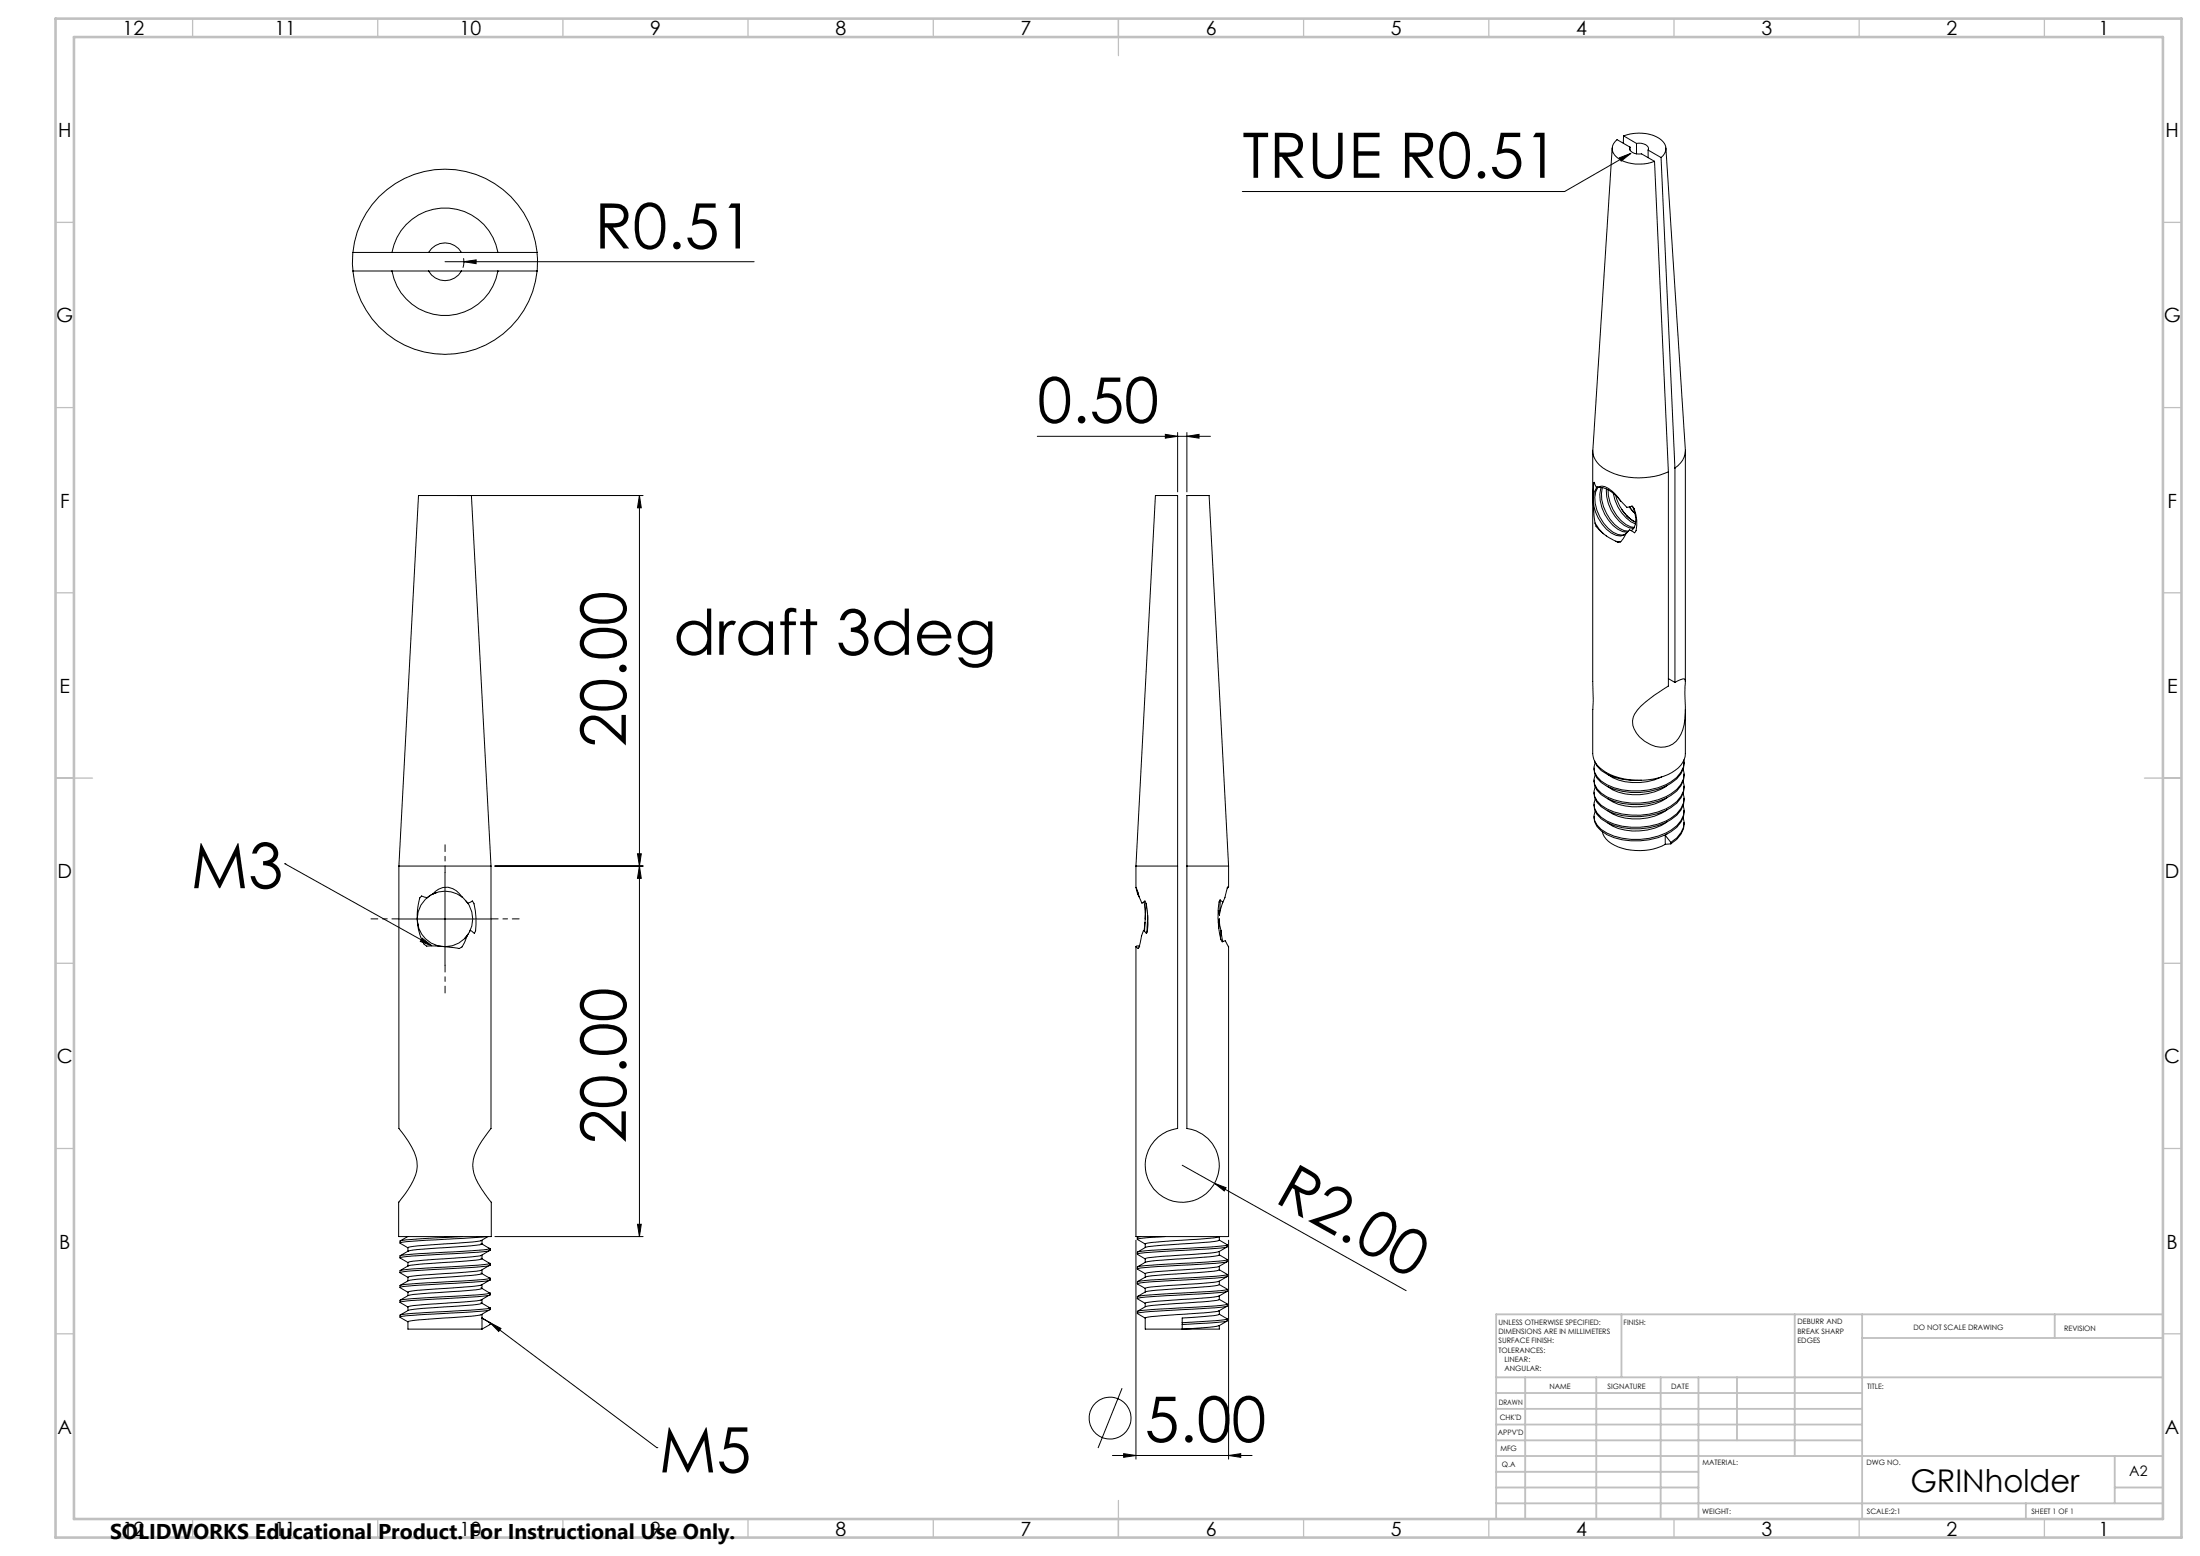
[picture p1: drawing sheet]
<svg xmlns="http://www.w3.org/2000/svg" width="594mm" height="420mm" viewBox="0 0 594 420" stroke-linecap="round" stroke-linejoin="round" font-family="sans-serif">
<g fill="none" stroke="#000" stroke-width=".27">
<path d="M435.3 40l-5.2 81.5a6 6 0 0 0 3.6 5.4 19.7 19.7 0 0 0 16.8 .5M438.4 36.7a11.1 11.1 0 0 1 10.3 1.2 2.84 2.84 0 0 1-.2 4.6M438.4 36.7l-.1 2M438.4 36.7l3.5 2M440.1 39.7l-3.5-2a2.95 2.95 0 0 0 .5 5.1 11.1 11.1 0 0 0 9.6 .8M440.1 39.7a1.6 1.6 0 0 0 1.8 1.8h1.3l3.5 2.1M440.1 39.7v.8M441.9 38.7a2.7 2.7 0 0 1 3.2 1.4l-.1 .4M441.9 38.7v2.8M449.8 40l5.2 81.5a5.7 5.7 0 0 1-2.8 4.8M437.2 42.6l3.1-1.2-2.6 2.1zM440.3 41.4l-17.8 10.3h-87.1"/>
<path d="M445 40.5v2.1M445 40.5l3.5 2M446.7 43.6l3.8 83.8M448.5 42.5l3.7 83.8M95.3 68.1h10.5M95.3 68.1a25 25 0 0 1 24.9-22.4 25 25 0 0 1 24.8 22.4h-39.2M95.3 73.1a25 25 0 0 0 24.9 22.6 25 25 0 0 0 24.8-22.6h-39.2M95.3 73.1h10.5M95.3 68.1l-.2 3.2 .2 1.8M105.8 68.1a14.5 14.5 0 0 1 14.3-12 14.5 14.5 0 0 1 14.3 12M105.8 73.1a14.5 14.5 0 0 0 14.3 12.1 14.5 14.5 0 0 0 14.3-12.1M115.7 68.1a5.1 5.1 0 0 1 8.9 0"/>
<path d="M115.7 73.1a5.1 5.1 0 0 0 8.9 0M120.2 70.6h83.4M125.2 69.7v1.3l-.2 1.3M125.2 70.6l3.4-.5v1.1zM145 68.1l.1 1.8-.1 3.2M280.1 117.8h46.7M314.6 117.2l3.4 .6-3.4 .5zM318 116.8v16M320.5 117.8l3.2-.6v1.1zM320.5 116.8v16M123.4 133.8h50.2M172.6 133.8v200"/>
<path d="M172.6 133.8l.5 3.3h-1zM430 121.8l.2 67-.2 14.6a6.2 6.2 0 0 0 3.7 5.1 19.4 19.4 0 0 0 18.6-.6 5.8 5.8 0 0 0 2.7-4.5v-11.9M430.2 135.3l.5 5.9M430.2 135.3a11.3 11.3 0 0 0 6.2 9.2l1.2 .2 .9-.3 .5-.3M430.2 134.5v.8M430.3 130.3l-.1 4.2M430.5 130.2l.5 1.3h.7M430.5 130.2l-.2 .1M431.3 131.5l-.3 .2-.6 1.2-.2 1.6M431.5 131.5a7 7 0 0 0-.3 6.2 10.6 10.6 0 0 0 5.6 6.6l1.2 .1 .8-.2M431.7 131.5a2.14 2.14 0 0 1 2.6 .4 11.9 11.9 0 0 1 3.3 3.3M431.7 131.5a7.8 7.8 0 0 1 5.9 3.7"/>
<path d="M432.4 131.6a9.5 9.5 0 0 0 1.9 8.8 6.5 6.5 0 0 0 5.1 3.2M432.6 131.6a10.7 10.7 0 0 0 6 11.6l1 .2M433.8 132a10.9 10.9 0 0 0 6.1 10.5l1.2 .1M434.2 132.2a11.2 11.2 0 0 0 6.1 10l.9 .2M435.6 133.1a10.8 10.8 0 0 0 6 8.3M436.2 133.7a10.6 10.6 0 0 0 5.4 7.2l-2.3-1.6M437.6 135.2l1.6 1.7 1.5-.3 .2 .2a8.4 8.4 0 0 1 .6 6.8l-.2 .2-1.3-.8-1 1.1M437.9 137.5l1.4 1.8M439.3 139.3l.6 .6M439.9 136.8l1.2 1.5M440 136.8l1.1 1.5M440.9 136.8a6.6 6.6 0 0 1 .2 5.8l-.6 .6"/>
<path d="M441.1 138.3l.3 .3M450.5 127.4v57.8a37.3 37.3 0 0 0-8.4 6.4 5 5 0 0 0 .6 7.3 7.3 7.3 0 0 0 8.9 2 8.9 8.9 0 0 0 3.3-6.9v-8.6a2.95 2.95 0 0 0-.1-2.1l-1.2 .2-1.4 .7M452.2 126.3v57.9M455 121.8v62.2M430.7 141.2l.1 .5a12 12 0 0 0 6.3 4.6l.5-.1M430.7 141.2l1.1 1.6 1.1 1.3M436.2 146.1l1.4 .1M439 144.1l-1.4 2.1M450.5 183.2l1.7 1M430.4 217.1v.4M430.4 213.8v.5M430.4 210.6v.4"/>
<path d="M430.4 207.3v.4M430.5 205.3a5.5 5.5 0 0 0 3.4 3.7 17.3 17.3 0 0 0 9.3 1.6M434.1 209.1a15.1 15.1 0 0 0 14.5 .6M450.1 218.6a14.8 14.8 0 0 1-16 .2M450.1 215.3a15 15 0 0 1-15.9 .4l-.1-.1M450.1 212a14.7 14.7 0 0 1-16 .3M454.4 217.3a5.1 5.1 0 0 1-1.7 5.6 17.9 17.9 0 0 1-20.4 1 4.1 4.1 0 0 1-1.6-5M454.4 214.1a5.2 5.2 0 0 1-1.7 5.6 17.5 17.5 0 0 1-14.7 3.3 10.9 10.9 0 0 1-6.8-3.6l-.7-1.3-.1-1.3 .3-1.2M454.4 210.8a5.1 5.1 0 0 1-1.7 5.6 17.9 17.9 0 0 1-20.4 1 4.1 4.1 0 0 1-1.6-5M454.4 207.5a5.1 5.1 0 0 1-1.7 5.6 18.2 18.2 0 0 1-18.8 2 5.4 5.4 0 0 1-3.5-4.8l.3-1.2M454.6 205.1a5.1 5.1 0 0 1-1.9 4.7 17.5 17.5 0 0 1-14.7 3.4 10.9 10.9 0 0 1-6.8-3.6l-.7-1.2-.1-1.4 .3-1.2M454.7 218.7a5.9 5.9 0 0 1-2 4.6 17.5 17.5 0 0 1-14.7 3.4 10.9 10.9 0 0 1-6.8-3.6l-.7-1.3-.1-1"/>
<path d="M454.7 215.5a5.8 5.8 0 0 1-2 4.5 17.9 17.9 0 0 1-20.4 1l-1.1-1.2-.7-1.2-.1-1.1M454.7 212.2a6 6 0 0 1-3.6 5.8 19.1 19.1 0 0 1-17.2 .8 5.3 5.3 0 0 1-3.5-4.5M454.7 208.9a5.8 5.8 0 0 1-2 4.6 17.9 17.9 0 0 1-20.4 1l-1.1-1.2-.7-1.3-.1-1M454.7 205.7a5.8 5.8 0 0 1-2 4.5 18.2 18.2 0 0 1-18.8 2 5.3 5.3 0 0 1-3.5-4.5M76.9 233.1h.1M76.9 233.1l39.7 22.2M107.7 233.8v70.8a27.9 27.9 0 0 1 4.6 7.7 8.7 8.7 0 0 1-1.4 7.5l-3.3 4.7v9.3h25v-9.3a28.7 28.7 0 0 1-4.6-7.8 10.1 10.1 0 0 1 2.1-8.7l2.5-3.4v-70.8M107.7 233.8h24.9M107.7 233.8l5.3-100h14.3l5.3 100M120.2 235.5v25M133.6 233.8h40M172.1 230.5h1l-.5 3.3z"/>
<path d="M172.6 233.8l.5 3.3h-1zM306.7 233.8v5.7l1.6 4.3 .8-.6 .1 .2a18.3 18.3 0 0 1 .4 8.4l-.1 .2-.7-.9-.6 1.5-.6 3a.44 .44 0 0 1-.4 .3 .44 .44 0 0 1-.5-.3M306.7 239.6l.5 1.7M306.7 233.8h11.3M306.7 233.8l5.3-100h6v170.8a10 10 0 0 0-7.2 15.3 10 10 0 0 0 16.9 0 10 10 0 0 0-7.2-15.3v-170.8h6l5.2 100M320.5 233.8h11.2M331.4 239.7l-.7 2.6-.5 1.2-.8-.5a22.1 22.1 0 0 0 .3 10.8l.3 .4 .8-.3 .9 1.6M331.7 239.4l-.1-.1-.2 .4M331.7 239.4l-.3 .3M331.7 233.8v5.6M430.4 220.4v.4M432.6 224.5a6.8 6.8 0 0 0 5.4 4.5 15.8 15.8 0 0 0 11.6-1.1"/>
<path d="M449.6 225.5l1.5 1.9M449.6 225.5v2.4M450.1 221.8a15 15 0 0 1-15.9 .4l-.1-.1M450.1 225.1l-.5 .4M451.1 227.4v.4M451.1 227.8l-1.5 .1M454.4 220.6a5.1 5.1 0 0 1-1.7 5.6l-1.6 1.2M454.7 222a5.8 5.8 0 0 1-2 4.6l-1.6 1.2M107.6 248.1h25M112.6 248.1l.1 .9M112.6 248.1l.3 1.5M112.7 249a9.5 9.5 0 0 0 2.2 6.2l.3 .2 2.2-.1 5.6 .6a1.71 1.71 0 0 0 2.4-1.4l.7-1.9"/>
<path d="M112.7 249a7.5 7.5 0 0 0 5.5 6.3 7.5 7.5 0 0 0 7.9-2.7M114 253.2l2.6 2.1-3.1-1.2zM116.3 241.6a7.5 7.5 0 0 0-3.7 6.5M116.8 241.3a7.5 7.5 0 0 1 8 .8M116.8 241.3a4.5 4.5 0 0 1 7.1-.2l.9 1M116.8 241.3l-1.5 1-1.5-.5-.5 .5-.5 2.6-.2 3.2M117.7 241l-1.2 .5M124.8 242.1l1.5 1.7 1.2-.6 .2 .2a14.9 14.9 0 0 1 .5 8.3l-.1 .3-1.1-.9-.9 1.5M125.8 243.2a7.3 7.3 0 0 1 1 8.3M126.4 252.1l-1 1.3M307.2 241.3l.4 .7M307.2 240.9v.4"/>
<path d="M307.7 255.4l-.7-.1-.3 .2v78.3h25v-78.3M308.9 243.4l.3 4.7M309.1 249l-.2 2.2M309.1 249l-.1 2.4M309.2 248.1l-.1 .9M309.5 243.9l-.3 4.2M309.9 247.1l-.3 4.7M328.9 245.8l.3 1.2M329.2 248.1l.5 3M329.2 248.1l-.1 2.5M329.2 248.1l-.3 .8M329.5 243l-.3 4"/>
<path d="M329.7 251.1l.5 3.1M329.7 251.1l-.2 2M330.1 243.8l-.9 3.2M330.1 243.5v.3M331.7 255.5h.1M331.7 255.5v.1M319.2 314.5l8.7 4.9M327.9 319.4l3.1 1.2-.4 .9zM327.9 319.4l51.8 29M108 339.6l2.1 1.2M108 335.6l2.1 1.2M110.1 333.8l-2.1 1.1"/>
<path d="M110.1 336.8v.9M124.8 333.8l-11.8 .6-4.9 .5M129.8 338.9l-9.7 .9a47.9 47.9 0 0 0-9.9 1M129.8 334.9l-2.4 .4-14.6 1-2.6 .5M129.9 339.6l2.4 1.4a150.3 150.3 0 0 1-17.1 1.3l-7.1 .7M129.9 335.6l2.4 1.4a150.3 150.3 0 0 1-17.1 1.3l-7.1 .7M130.1 338.8v1a101.2 101.2 0 0 1-14 1.2l-4.5 .4a5.9 5.9 0 0 0-3.6 1.6M130.1 334.8v1a48.1 48.1 0 0 1-10 1 52.1 52.1 0 0 0-9.9 .9l-2.2 1.3v.5l3.2-.5 8.9-.5a69 69 0 0 0 12.2-1v-.5M131.4 333.8l-11.3 .7a73.7 73.7 0 0 0-12.1 1v-.5M131.8 333.8l-1.9 1.1M132 337.7l-2.1 1.2M133.6 333.8h40"/>
<path d="M172.1 330.5h1l-.5 3.3zM306.7 334.8v59.1M307.1 338.6l2.1 1.2M307.1 334.6l2.1 1.2M307.2 337.9a103.3 103.3 0 0 1 14.5-1l6.4-.4 2.6-.2 .7-.3-.1 .6a9.1 9.1 0 0 1-6.3 1.8l-5.8 .4a51.7 51.7 0 0 0-10 1M307.4 333.7l-.3 .3M308 333.8l-.8 .2M309.2 339.8v.9M314.5 333.8l-5.3 .3-2.1 .4v-.5M329.2 337.8v1l-.6 .2-9.4 .8a59.7 59.7 0 0 0-9.9 .9l-2.2 1.3M329.2 333.8v1a92.2 92.2 0 0 1-13.4 1.2l-4.8 .4a4 4 0 0 0-2.8 .9l-1.1 .7M329.2 338.7l2.1 1.3"/>
<path d="M329.2 334.7l2.1 1.3M329.2 333.8h-.1a96.3 96.3 0 0 1-13.3 1.2l-6.4 .7-.2 .1v.9M331.3 336.6a142.9 142.9 0 0 1-16.3 1.1l-5.8 .4-2.1 .4v-.5M331.7 334.8v59.1M108 351v.5M108 351.6l2.1 1.2M108 347.6l2.1 1.2M108 343.6l2.1 1.2M108 355.6l2.1 1.2v2h20M110.1 340.8v.9M110.1 344.8v.9M110.1 348.8v.9"/>
<path d="M110.1 352.8v.9M129.8 354.9l-2.4 .4-14.6 1-2.6 .5M129.8 350.9l-9.7 .9a47.9 47.9 0 0 0-9.9 1M129.8 346.9l-2.4 .4-14.6 1-2.6 .5M129.8 342.9l-9.7 .9a47.9 47.9 0 0 0-9.9 1M129.9 351.6l2.4 1.4a72.2 72.2 0 0 1-12.2 1 76.9 76.9 0 0 0-12 .9M129.9 347.6l2.4 1.4a150.3 150.3 0 0 1-17.1 1.3l-7.1 .7M129.9 343.6l2.4 1.4a72.2 72.2 0 0 1-12.2 1 81 81 0 0 0-12 1M130.1 346.8v1a48.1 48.1 0 0 1-10 1l-9.4 .7-2.7 1.5M130.1 342.8v1a101.2 101.2 0 0 1-14 1.2l-4.5 .4a3.8 3.8 0 0 0-2.5 .9l-1.1 .7M130.1 355.8l2.2 1.2M130.1 350.7v1.1a101.2 101.2 0 0 1-14 1.2l-4.5 .4a3.8 3.8 0 0 0-2.5 .9l-1.1 .6"/>
<path d="M130.1 354.8v4M132 349.7l-2.1 1.2M132 345.7l-2.1 1.2M132 341.6l-2.1 1.3M132 353.7l-2.1 1.2M132.3 357l3 1.6-.6 .8zM132.3 353v.5a72.2 72.2 0 0 1-12.2 1 72.1 72.1 0 0 0-12.1 1v-.5M132.3 349v.5a150.3 150.3 0 0 1-17.1 1.3l-5.5 .4-1.7 .3M132.3 345v.5a150.3 150.3 0 0 1-17.1 1.3l-5.5 .4-1.7 .3v-.5M132.3 341v.5a72.2 72.2 0 0 1-12.2 1l-8.9 .5-3.2 .5v-.5M132.3 357v.5l-2.2 1.3M132.3 357l45 33.8"/>
<path d="M307.1 350.6l2.1 1.2M307.1 346.6l2.1 1.2M307.1 342.6l2.1 1.2M307.1 354.6l2.1 1.2M307.2 342l2-.4 10-.6a76.9 76.9 0 0 0 12.2-1l-.1 .6-1.1 .6a5.1 5.1 0 0 1-3.7 1l-7.3 .6a49.1 49.1 0 0 0-10 1M309.2 343.8v.9M309.2 347.8v.9M329.2 346.8a92.2 92.2 0 0 1-13.4 1.2l-4.8 .4a4 4 0 0 0-2.8 .9l-1.1 .7M329.2 342.8a87.6 87.6 0 0 1-13.4 1.2l-4.8 .4a6.2 6.2 0 0 0-3.9 1.6M329.2 350.7a19.7 19.7 0 0 1-6 .8l-12.2 .9a6.2 6.2 0 0 0-3.9 1.6M329.2 350.7l2.1 1.2M329.2 346.7l2.1 1.3"/>
<path d="M329.2 342.7l2.1 1.3M329.2 354.7l2.1 1.3M329.2 353.8v1a51.8 51.8 0 0 1-10 1v3M329.2 357.8v1h-10M329.2 341.8v1M329.2 345.8v1M329.2 349.8v.9M331.3 348.6a247.9 247.9 0 0 1-20.5 1.4l-3.7 .5v-.5M331.3 344.6a92.9 92.9 0 0 1-13.9 1l-6.6 .4-3.7 .5v-.5M331.3 340.6a247.9 247.9 0 0 1-20.5 1.4l-2.8 .2-.9 .3v-.5M331.3 352.6a92.9 92.9 0 0 1-13.9 1l-6.6 .4-3.7 .5v-.5M331.3 356.6a84.8 84.8 0 0 1-12.1 .9"/>
<path d="M331.3 352.6l-1.1 .6a5.1 5.1 0 0 1-3.7 1l-7.3 .6a58.3 58.3 0 0 0-10 1v3h10M331.3 348.6l-1.1 .6a5.1 5.1 0 0 1-3.7 1.1l-7.3 .4a51.7 51.7 0 0 0-10 1.1v.9M331.3 344.6a6.9 6.9 0 0 1-4.8 1.6l-7.3 .6a58.3 58.3 0 0 0-10 1M331.3 356.6a9.1 9.1 0 0 1-6.3 1.8l-5.8 .4M331.3 356l-3.2 .5-8.9 .5M331.3 344a136.3 136.3 0 0 1-16.3 1.2l-7.8 .8M331.4 352.5v-.5a138.4 138.4 0 0 1-16.4 1.3l-7 .4-.8 .3M331.4 348.5v-.5a131.4 131.4 0 0 1-16.4 1.2l-5.8 .4-2 .4M331.4 344v.5M331.4 356v.5M303 374.7l-6.5 16.2M177.3 390.8h.1"/>
<path d="M300.4 392.9h37.7M303.4 392.4l3.3 .5-3.3 .5zM331.7 392.9l3.3-.5v1z"/>
<circle cx="299.7" cy="382.8" r="5.7"/>
</g>
<path d="M120.2 235.5v-7.5M107.7 248h-7.5M132.7 248h7.5M120.2 260.5v7.5" fill="none" stroke="#000" stroke-width=".27" stroke-dasharray="15.2 1.3 1.3 1.3" stroke-dashoffset="13.4"/>
<g fill="none" stroke="#c0c0c0" stroke-width=".35">
<path d="M52 5v5M102 5v5M152 5v5M202 5v5M252 5v5M302 5v10M352 5v5M402 5v5M452 5v5M502 5v5M552 5v5M15 60h5"/>
<path d="M584 60h5M15 110h5M584 110h5M15 160h5M584 160h5M15 210h10M579 210h10M15 260h5M584 260h5M15 310h5M584 310h5M15 360h5"/>
<path d="M584 360h5M52 410v5M102 410v5M152 410v5M202 410v5M252 410v5M302 405v10M352 410v5M402 410v5M452 410v5M502 410v5M552 410v5"/>
</g>
<g fill="none" stroke="#c0c0c0" stroke-width=".5">
<path d="M437.8 354.8v17M484.6 354.8v38.2M502.8 354.8v55.2M554.8 354.8v6.4M584 354.8h-180v55.2M404 371.8h180M404 376h98.8M411.8 371.8v38.2M431 371.8v38.2M448.4 371.8v38.2M458.6 371.8v38.2M469 371.8v17"/>
<path d="M502.8 361.2h81.2M404 388.8h98.8M404 384.5h98.8M404 380.3h98.8M404 397.3h54.6M404 393h180M571 393v12.8M404 405.8h180M404 401.5h54.6M547 405.8v4.2M571 401.5h13"/>
</g>
<path d="M15 5h574v410h-574zM20 10h564v400h-564z" fill="none" stroke="#c0c0c0" stroke-width=".7"/>
<g fill="#000">
<path d="M125.2 70.6l3.4-.5v1.1zM327.9 319.4l3.1 1.2-.4 .9z"/>
<path d="M314.6 117.2l3.4 .6-3.4 .5zM320.5 117.8l3.2-.6v1.1z"/>
<path d="M114 253.2l2.6 2.1-3.1-1.2zM132.3 357l3 1.6-.6 .8z"/>
<path d="M172.1 330.5h1l-.5 3.3zM172.6 233.8l.5 3.3h-1zM172.1 230.5h1l-.5 3.3zM172.6 133.8l.5 3.3h-1z"/>
<path d="M303.4 392.4l3.3 .5-3.3 .5zM331.7 392.9l3.3-.5v1zM437.2 42.6l.5 .9 2.6-2.1z"/>
</g>
<g font-size="16.9">
<text x="335.4" y="48">TRUE R0.51</text>
<text x="160.5" y="67.1">R0.51</text>
<text x="280.1" y="114.1">0.50</text>
<text x="181.8" y="176.7">draft 3deg</text>
<text x="169" y="201.7" transform="rotate(-90 169 201.7)">20.00</text>
<text x="51.5" y="239.7">M3</text>
<text x="169" y="308.8" transform="rotate(-90 169 308.8)">20.00</text>
<text x="343.7" y="324.3" transform="rotate(29 343.7 324.3)">R2.00</text>
<text x="309.1" y="389.2">5.00</text>
<text x="177.9" y="397.4">M5</text>
</g>
<text font-size="8.5" x="515.8" y="402.7">GRINholder</text>
<text font-size="5.8" x="29.7" y="415.3">SOLIDWORKS Educational Product. For Instructional Use Only.</text>
<g font-size="5.3">
<text x="33.1" y="9.5">12</text>
<text x="74.1" y="9.5">11</text>
<text x="124.1" y="9.5">10</text>
<text x="175.6" y="9.5">9</text>
<text x="225.6" y="9.5">8</text>
<text x="275.6" y="9.5">7</text>
<text x="325.6" y="9.5">6</text>
<text x="375.6" y="9.5">5</text>
<text x="425.6" y="9.5">4</text>
<text x="475.6" y="9.5">3</text>
<text x="525.6" y="9.5">2</text>
<text x="566.6" y="9.5">1</text>
<text x="15.7" y="37">H</text>
<text x="584.7" y="37">H</text>
<text x="15.2" y="87">G</text>
<text x="584.2" y="87">G</text>
<text x="16.2" y="137">F</text>
<text x="585.2" y="137">F</text>
<text x="16.1" y="187">E</text>
<text x="585.1" y="187">E</text>
<text x="15.5" y="237">D</text>
<text x="584.5" y="237">D</text>
<text x="15.4" y="287">C</text>
<text x="584.4" y="287">C</text>
<text x="16" y="337.1">B</text>
<text x="585" y="337.1">B</text>
<text x="15.5" y="387">A</text>
<text x="584.5" y="387">A</text>
<text x="33.1" y="414.5">12</text>
<text x="74.1" y="414.5">11</text>
<text x="124.1" y="414.5">10</text>
<text x="175.6" y="414.5">9</text>
<text x="225.6" y="414.5">8</text>
<text x="275.6" y="414.5">7</text>
<text x="325.6" y="414.5">6</text>
<text x="375.6" y="414.5">5</text>
<text x="425.6" y="414.5">4</text>
<text x="475.6" y="414.5">3</text>
<text x="525.6" y="414.5">2</text>
<text x="566.6" y="414.5">1</text>
</g>
<text font-size="3.9" x="574.9" y="398.5">A2</text>
<g font-size="2">
<text x="404.6" y="357.6">UNLESS OTHERWISE SPECIFIED:</text>
<text x="438.4" y="357.6">FINISH:</text>
<text x="485.3" y="357.5">DEBURR AND</text>
<text x="485.3" y="360">BREAK SHARP</text>
<text x="516.6" y="359">DO NOT SCALE DRAWING</text>
<text x="557.3" y="359.2">REVISION</text>
<text x="404.6" y="360.1">DIMENSIONS ARE IN MILLIMETERS</text>
<text x="404.6" y="362.6">SURFACE FINISH:</text>
<text x="404.6" y="365.1">TOLERANCES:</text>
<text x="485.3" y="362.5">EDGES</text>
<text x="406.2" y="367.6">LINEAR:</text>
<text x="406.2" y="370.1">ANGULAR:</text>
<text x="418.3" y="375">NAME</text>
<text x="434" y="374.9">SIGNATURE</text>
<text x="451.2" y="374.9">DATE</text>
<text x="504.1" y="374.9">TITLE:</text>
<text x="404.6" y="379.1">DRAWN</text>
<text x="404.9" y="383.3">CHK'D</text>
<text x="404.4" y="387.4">APPV'D</text>
<text x="405.1" y="391.8">MFG</text>
<text x="405.5" y="396">Q.A</text>
<text x="459.6" y="395.5">MATERIAL:</text>
<text x="504" y="395.5">DWG NO.</text>
<text x="459.6" y="408.5">WEIGHT:</text>
<text x="504.1" y="408.6">SCALE:2:1</text>
<text x="548.5" y="408.6">SHEET 1 OF 1</text>
</g>
</svg>
